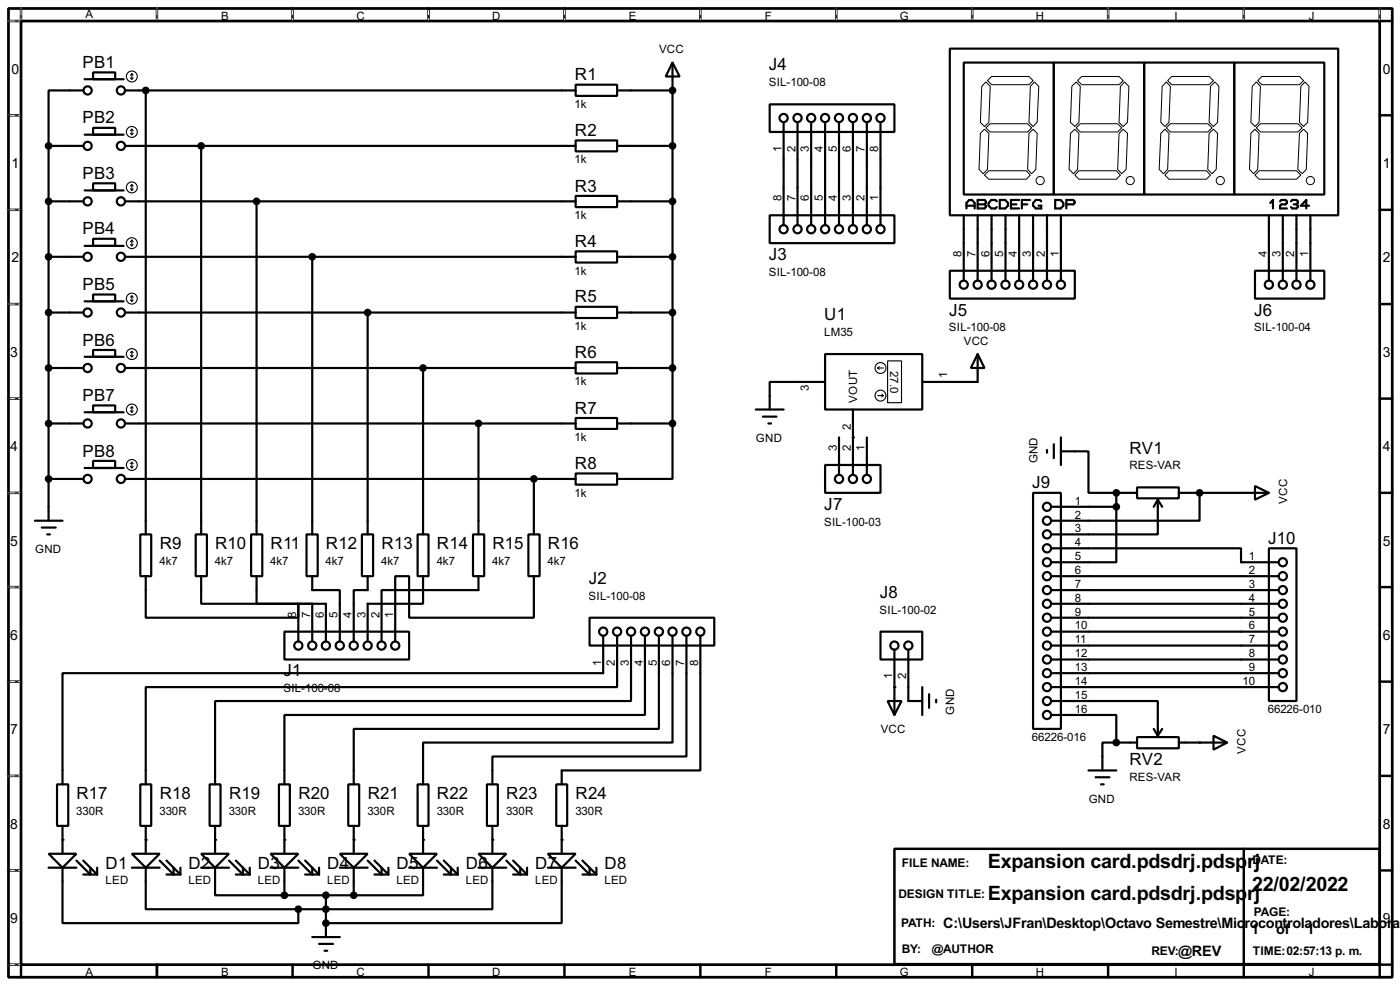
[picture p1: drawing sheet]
<svg xmlns="http://www.w3.org/2000/svg" width="256mm" height="180mm" viewBox="0 0 256 180" stroke-linecap="round" stroke-linejoin="round" font-family="sans-serif">
<path d="M1.6 1.6h253.5v177.3h-253.5zM3.9 3.9h248.9v172.7h-248.9z" fill="none" stroke="#000" stroke-width=".5"/>
<g fill="none" stroke="#000" stroke-width=".45">
<path d="M3.9 1.6v2.3h-2.3M28.8 1.6v2.3M53.6 1.6v2.3M78.5 1.6v2.3M103.4 1.6v2.3M128.3 1.6v2.3M153.2 1.6v2.3M178.1 1.6v2.3M203 1.6v2.3M227.9 1.6v2.3M252.8 1.6v2.3h2.3M1.6 21.1h2.3"/>
<path d="M1.6 38.4h2.3M252.8 21.1h2.3M252.8 38.4h2.3M1.6 55.7h2.3M252.8 55.7h2.3M1.6 73h2.3M252.8 73h2.3M1.6 90.2h2.3M252.8 90.2h2.3M1.6 107.5h2.3M252.8 107.5h2.3M1.6 124.8h2.3"/>
<path d="M252.8 124.8h2.3M1.6 142h2.3M1.6 159.3h2.3M163.9 155.4h88.9v21.1h-88.9zM227.9 155.4v21.1M252.8 142h2.3M252.8 159.3h2.3M1.6 176.6h2.3v2.3M28.8 176.6v2.3M53.6 176.6v2.3M78.5 176.6v2.3M103.4 176.6v2.3"/>
<path d="M128.3 176.6v2.3M153.2 176.6v2.3M178.1 176.6v2.3M203 176.6v2.3M227.9 176.6v2.3M255.1 176.6h-2.3v2.3"/>
</g>
<g fill="none" stroke="#fff" stroke-width=".18">
<path d="M1.3 3.9h2.3M3.9 1.3v2.3M28.8 1.3v2.3M53.6 1.3v2.3M78.5 1.3v2.3M103.4 1.3v2.3M128.3 1.3v2.3M153.2 1.3v2.3M178.1 1.3v2.3M203 1.3v2.3M227.9 1.3v2.3M252.8 1.3v2.3"/>
<path d="M1.3 21.1h2.3M1.3 38.4h2.3M1.3 55.7h2.3M1.3 73h2.3M1.3 90.2h2.3M1.3 107.5h2.3M1.3 124.8h2.3M1.3 142h2.3M1.3 159.3h2.3M1.3 176.6h2.3"/>
</g>
<g fill="none" stroke="#000" stroke-width=".18" stroke-dasharray=".5 1">
<path d="M1.3 3.9h2.3M3.9 1.3v2.3M28.8 1.3v2.3M53.6 1.3v2.3M78.5 1.3v2.3M103.4 1.3v2.3M128.3 1.3v2.3M153.2 1.3v2.3M178.1 1.3v2.3M203 1.3v2.3M227.9 1.3v2.3M252.8 1.3v2.3"/>
<path d="M1.3 21.1h2.3M1.3 38.4h2.3M1.3 55.7h2.3M1.3 73h2.3M1.3 90.2h2.3M1.3 107.5h2.3M1.3 124.8h2.3M1.3 142h2.3M1.3 159.3h2.3M1.3 176.6h2.3"/>
</g>
<g fill="none" stroke="#000" stroke-width=".4">
<path d="M15.3 16.6h-6.4v10.1M15.5 14.5h7.2M17.1 13.3h4v1.2h-4zM22.9 16.6h82.6M26.7 16.6v81.2M105.5 15.5h7.6v2.1h-7.6zM113.1 16.6h10.1M123.2 11.5l1.3 2.5h-2.5zM123.2 11.5v66M141 19.1h22.9v5.1h-22.9zM174 8.9h71.2v30.5h-71.2zM176.6 11.5h16.5v24.1h-16.5z"/>
<path d="M193.1 11.5h16.5v24.1h-16.5zM209.6 11.5h16.5v24.1h-16.5zM226.1 11.5h16.5v24.1h-16.5zM8.9 26.7h6.4M8.9 36.9h6.4M8.9 26.7v68.6M15.5 24.7h7.2M15.5 34.9h7.2M17.1 23.4h4v1.3h-4zM17.1 33.6h4v1.3h-4zM22.9 26.7h82.6M22.9 36.9h82.6"/>
<path d="M36.9 26.7v71.1M47 36.9v60.9M105.5 25.7h7.6v2h-7.6zM105.5 35.9h7.6v2h-7.6zM113.1 26.7h10.1M113.1 36.9h10.1M141 39.4h22.9v5.1h-22.9zM143.6 22.4v18.8M146.1 22.4v18.8M148.6 22.4v18.8M151.2 22.4v18.8M153.7 22.4v18.8"/>
<path d="M156.3 22.4v18.8M158.8 22.4v18.8M161.3 22.4v18.8M176.6 39.4v12M177.1 38.2v-1l.5-.6h.5l.5 .6v1M177.1 37.7h1.5M179.1 36.6h1.3l.2 .3v.3l-.2 .2 .2 .3v.2l-.2 .3h-1.3zM179.1 39.4v12M179.1 37.4h1.3M181.7 39.4v12M182.6 36.9l-.2-.3h-.8l-.5 .6v.5l.5 .5h.8l.2-.3M183.2 36.6h1l.5 .6v.5l-.5 .5h-1z"/>
<path d="M184.2 39.4v12M185.2 37.4h1M186.7 39.4v12M186.7 36.6h-1.5v1.6h1.5M187.2 37.4h1M188.7 36.6h-1.5v1.6M189.3 39.4v12M190.8 36.9l-.3-.3h-.7l-.5 .6v.5l.5 .5h1v-.5h-.5M191.8 39.4v12M193.3 36.6h1l.5 .6v.5l-.5 .5h-1zM194.4 39.4v12M195.4 37.4h1.2l.3-.2v-.3l-.3-.3h-1.2v1.6"/>
<path d="M232.5 39.4v12M232.7 37.2l.5-.6v1.6M234.5 36.9l.3-.3h.7l.3 .3v.3l-.3 .2h-.7l-.3 .3v.5h1.3M235 39.4v12M236.5 36.9l.3-.3h.7l.3 .3v.3l-.3 .2M237 37.4h.5M237.5 39.4v12M237.5 37.4l.3 .3v.2l-.3 .3h-.7l-.3-.3M239.8 37.7h-1.5l1-1.1v1.6M240.1 39.4v12M8.9 47h6.4M8.9 57.2h6.4"/>
<path d="M15.5 45h7.2M15.5 55.2h7.2M17.1 43.7h4v1.3h-4zM17.1 53.9h4v1.3h-4zM22.9 47h82.6M22.9 57.2h82.6M57.2 47v50.8M67.4 57.2v40.6M105.5 46h7.6v2.1h-7.6zM105.5 56.2h7.6v2h-7.6zM113.1 47h10.1M113.1 57.2h10.1"/>
<path d="M174 49.6h22.9v5.1h-22.9zM229.9 49.6h12.7v5.1h-12.7zM8.9 67.4h6.4M8.9 77.5h6.4M15.5 65.3h7.2M15.5 75.5h7.2M17.1 64.1h4v1.2h-4zM17.1 74.2h4v1.3h-4zM22.9 67.4h82.6M22.9 77.5h82.6M77.5 67.4v30.4M87.7 77.5v20.3"/>
<path d="M105.5 66.3h7.6v2.1h-7.6zM105.5 76.5h7.6v2h-7.6zM113.1 67.4h10.1M113.1 77.5h10.1M123.2 77.5v10.2h-10.1M138.5 75h5.1M139.8 76.3h2.5M140.8 77.5h.5M151.2 64.8h17.8v10.2h-17.8zM151.2 69.9h-10.2v5.1M156.3 75v11.9M179.1 64.8l1.3 2.6h-2.5z"/>
<path d="M179.1 64.8v5.1h-10.1M6.4 95.3h5.1M7.7 96.6h2.5M8.7 97.8h.5M8.9 87.7h6.4M15.5 85.7h7.2M17.1 84.4h4v1.3h-4zM22.9 87.7h82.6M25.7 97.8h2v7.7h-2zM35.9 97.8h2v7.7h-2zM46 97.8h2.1v7.7h-2.1zM56.2 97.8h2v7.7h-2z"/>
<path d="M66.3 97.8h2.1v7.7h-2.1zM76.5 97.8h2v7.7h-2zM86.7 97.8h2v7.7h-2zM96.8 97.8h2.1v7.7h-2.1zM97.8 87.7v10.1M105.5 86.7h7.6v2h-7.6zM151.2 85.1h10.1v5.1h-10.1zM153.7 80.1v6.8M158.8 80.1v6.8M189.3 90.2h5.1v43.2h-5.1zM191.8 82.4v.5M192.6 92.8h11.9"/>
<path d="M193.1 81.3v2.6M194.4 82.6h5v7.6h5.1M194.4 80.1v5M204.5 92.8v10.1h-11.9M204.5 90.2v2.6M204.5 90.2h3.8M208.3 89.2h7.7v2h-7.7zM212.1 91.5v6.3h-19.5M212.1 91.5l-.7 1.3M212.1 91.5l.8 1.3M216 90.2h16.5M219.8 90.2v5.1h-27.2"/>
<path d="M229.9 89l2.6 1.2-2.6 1.3zM26.7 105.5v7.6h28v-2.6v6.9M36.9 105.5v5h20.3v6.9M47 105.5v5h12.7v6.9M52.1 115.6h22.9v5.1h-22.9zM57.2 105.5v2.5h5.1v9.4M67.4 105.5v2.5h-2.6v9.4M77.5 105.5v5h-10.1v6.9M87.7 105.5v2.5h-17.8v9.4M97.8 105.5v7.6h-22.8v-7.6h-2.6v11.9M108 113.1h22.9v5.1h-22.9zM110.5 116.4v6.8h-99v20.4"/>
<path d="M113.1 116.4v9.4h-86.4v17.8M115.6 116.4v11.9h-76.2v15.3M118.2 116.4v14.5h-66.1v12.7M120.7 116.4v17h-55.9v10.2M123.2 116.4v19.5h-45.7v7.7M125.8 116.4v22.1h-35.6v5.1M128.3 116.4v24.6h-25.4v2.6M161.3 115.6h7.7v5.1h-7.7zM163.9 118.9v12M166.4 118.9v9.4h2.6M192.6 100.4h34.8v2.5h6.8M192.6 105.5h41.6"/>
<path d="M192.6 108h41.6M192.6 110.5h41.6M192.6 113.1h41.6M192.6 115.6h41.6M192.6 118.2h41.6M232.5 100.4h5v27.9h-5zM162.6 128.3h2.6l-1.3 2.6zM169 125.8v5.1M170.2 127.1v2.5M171.5 128.1v.5M192.6 128.3h19.5v6.4M192.6 130.9h11.9v5"/>
<path d="M192.6 120.7h41.6M192.6 123.2h41.6M192.6 125.8h41.6M204.5 135.9h-2.5v5.1M204.5 135.9h3.8M208.3 134.9h7.7v2.1h-7.7zM211.4 133.4l.7 1.3M212.9 133.4l-.8 1.3M216 135.9h8.8M222.3 134.7l2.5 1.2-2.5 1.3zM8.9 156.3h5.1l-2.5 2.5zM8.9 158.8h5.1"/>
<path d="M10.5 143.6h2v7.6h-2zM11.5 158.8v10.2h43.2v-2.6M11.5 151.2v5.1M14 157.5l2.6 2.6v-1.3M15.3 157.5l2.5 2.6M17.8 158.8v1.3M24.2 156.3h5.1l-2.6 2.5zM24.2 158.8h5.1M25.7 143.6h2v7.6h-2zM26.7 158.8v7.6h28M26.7 151.2v5.1M29.3 157.5l2.5 2.6v-1.3"/>
<path d="M30.5 157.5l2.6 2.6M33.1 158.8v1.3M36.9 156.3h5.1l-2.6 2.5zM36.9 158.8h5.1M38.4 143.6h2v7.6h-2zM39.4 158.8v5.1h12.7M39.4 151.2v5.1M42 157.5l2.5 2.6v-1.3M43.2 157.5l2.6 2.6M45.8 158.8v1.3M49.6 156.3h5.1l-2.6 2.5zM49.6 158.8h5.1"/>
<path d="M51.1 143.6h2v7.6h-2zM52.1 151.2v5.1M52.1 158.8v5.1M54.7 157.5l2.5 2.6v-1.3M55.9 157.5l2.6 2.6M58.5 158.8v1.3M62.3 156.3h5.1l-2.6 2.5zM62.3 158.8h5.1M63.8 143.6h2v7.6h-2zM64.8 151.2v5.1M64.8 158.8v5.1M67.4 157.5l2.5 2.6v-1.3"/>
<path d="M68.6 157.5l2.6 2.6M71.2 158.8v1.3M75 156.3h5.1l-2.6 2.5zM75 158.8h5.1M76.5 143.6h2v7.6h-2zM77.5 158.8v5.1h-12.7M77.5 151.2v5.1M80.1 157.5l2.5 2.6v-1.3M81.3 157.5l2.6 2.6M83.9 158.8v1.3M87.7 156.3h5.1l-2.6 2.5zM87.7 158.8h5.1"/>
<path d="M89.2 143.6h2v7.6h-2zM90.2 158.8v7.6h-35.5M90.2 151.2v5.1M92.8 157.5l2.5 2.6v-1.3M94 157.5l2.6 2.6M96.6 158.8v1.3M100.4 156.3h5.1l-2.6 2.5zM100.4 158.8h5.1M101.9 143.6h2v7.6h-2zM102.9 158.8v10.2h-43.2M102.9 151.2v5.1M105.5 157.5l2.5 2.6v-1.3"/>
<path d="M106.7 157.5l2.6 2.6M109.3 158.8v1.3M199.4 141h5.1M200.7 142.3h2.6M201.7 143.6h.5M15.3 160.1h2.5M30.5 160.1h2.6M43.2 160.1h2.6M52.1 163.9h12.7M55.9 160.1h2.6M57.2 171.5h5.1M58.5 172.8h2.5"/>
<path d="M59.5 174h.5M59.7 163.9v7.6M68.6 160.1h2.6M81.3 160.1h2.6M94 160.1h2.6M106.7 160.1h2.6"/>
<circle cx="16" cy="16.6" r=".75"/>
<circle cx="22.1" cy="16.6" r=".75"/>
<circle cx="16" cy="36.9" r=".75"/>
<circle cx="16" cy="26.7" r=".75"/>
<circle cx="22.1" cy="26.7" r=".75"/>
<circle cx="22.1" cy="36.9" r=".75"/>
<circle cx="143.5" cy="21.6" r=".75"/>
<circle cx="146.1" cy="21.6" r=".75"/>
<circle cx="148.6" cy="21.6" r=".75"/>
<circle cx="151.1" cy="21.6" r=".75"/>
<circle cx="153.7" cy="21.6" r=".75"/>
<circle cx="156.2" cy="21.6" r=".75"/>
<circle cx="158.8" cy="21.6" r=".75"/>
<circle cx="161.3" cy="21.6" r=".75"/>
<circle cx="16" cy="57.2" r=".75"/>
<circle cx="16" cy="47" r=".75"/>
<circle cx="22.1" cy="57.2" r=".75"/>
<circle cx="22.1" cy="47" r=".75"/>
<circle cx="143.5" cy="42" r=".75"/>
<circle cx="146.1" cy="42" r=".75"/>
<circle cx="148.6" cy="42" r=".75"/>
<circle cx="151.1" cy="42" r=".75"/>
<circle cx="153.7" cy="42" r=".75"/>
<circle cx="156.2" cy="42" r=".75"/>
<circle cx="158.8" cy="42" r=".75"/>
<circle cx="161.3" cy="42" r=".75"/>
<circle cx="176.5" cy="52.1" r=".75"/>
<circle cx="179.1" cy="52.1" r=".75"/>
<circle cx="181.6" cy="52.1" r=".75"/>
<circle cx="184.2" cy="52.1" r=".75"/>
<circle cx="186.7" cy="52.1" r=".75"/>
<circle cx="189.2" cy="52.1" r=".75"/>
<circle cx="191.8" cy="52.1" r=".75"/>
<circle cx="194.3" cy="52.1" r=".75"/>
<circle cx="232.4" cy="52.1" r=".75"/>
<circle cx="235" cy="52.1" r=".75"/>
<circle cx="237.5" cy="52.1" r=".75"/>
<circle cx="240" cy="52.1" r=".75"/>
<circle cx="16" cy="67.4" r=".75"/>
<circle cx="16" cy="77.5" r=".75"/>
<circle cx="22.1" cy="77.5" r=".75"/>
<circle cx="22.1" cy="67.4" r=".75"/>
<circle cx="16" cy="87.7" r=".75"/>
<circle cx="22.1" cy="87.7" r=".75"/>
<circle cx="153.7" cy="87.7" r=".75"/>
<circle cx="156.2" cy="87.7" r=".75"/>
<circle cx="158.8" cy="87.7" r=".75"/>
<circle cx="191.8" cy="97.8" r=".75"/>
<circle cx="191.8" cy="95.3" r=".75"/>
<circle cx="191.8" cy="92.8" r=".75"/>
<circle cx="54.6" cy="118.2" r=".75"/>
<circle cx="57.2" cy="118.2" r=".75"/>
<circle cx="59.7" cy="118.2" r=".75"/>
<circle cx="62.2" cy="118.2" r=".75"/>
<circle cx="64.8" cy="118.2" r=".75"/>
<circle cx="67.3" cy="118.2" r=".75"/>
<circle cx="69.9" cy="118.2" r=".75"/>
<circle cx="72.4" cy="118.2" r=".75"/>
<circle cx="110.5" cy="115.6" r=".75"/>
<circle cx="113" cy="115.6" r=".75"/>
<circle cx="115.6" cy="115.6" r=".75"/>
<circle cx="118.1" cy="115.6" r=".75"/>
<circle cx="120.7" cy="115.6" r=".75"/>
<circle cx="123.2" cy="115.6" r=".75"/>
<circle cx="125.7" cy="115.6" r=".75"/>
<circle cx="128.3" cy="115.6" r=".75"/>
<circle cx="163.8" cy="118.2" r=".75"/>
<circle cx="166.4" cy="118.2" r=".75"/>
<circle cx="191.8" cy="100.4" r=".75"/>
<circle cx="191.8" cy="102.9" r=".75"/>
<circle cx="191.8" cy="115.6" r=".75"/>
<circle cx="191.8" cy="105.5" r=".75"/>
<circle cx="191.8" cy="108" r=".75"/>
<circle cx="191.8" cy="113.1" r=".75"/>
<circle cx="191.8" cy="110.5" r=".75"/>
<circle cx="191.8" cy="118.2" r=".75"/>
<circle cx="235" cy="105.5" r=".75"/>
<circle cx="235" cy="113.1" r=".75"/>
<circle cx="235" cy="115.6" r=".75"/>
<circle cx="235" cy="110.5" r=".75"/>
<circle cx="235" cy="118.2" r=".75"/>
<circle cx="235" cy="102.9" r=".75"/>
<circle cx="235" cy="108" r=".75"/>
<circle cx="191.8" cy="128.3" r=".75"/>
<circle cx="191.8" cy="130.9" r=".75"/>
<circle cx="191.8" cy="120.7" r=".75"/>
<circle cx="191.8" cy="125.8" r=".75"/>
<circle cx="191.8" cy="123.2" r=".75"/>
<circle cx="235" cy="120.7" r=".75"/>
<circle cx="235" cy="125.8" r=".75"/>
<circle cx="235" cy="123.2" r=".75"/>
</g>
<g fill="#000">
<circle cx="123.2" cy="16.6" r=".2"/>
<circle cx="156.3" cy="80.1" r=".2"/>
<circle cx="204.5" cy="90.2" r=".2"/>
<circle cx="219.8" cy="90.2" r=".2"/>
<circle cx="163.9" cy="125.8" r=".2"/>
<circle cx="204.5" cy="135.9" r=".2"/>
<circle cx="219.8" cy="135.9" r=".2"/>
<circle cx="11.5" cy="153.7" r=".2"/>
<circle cx="26.7" cy="153.7" r=".2"/>
<circle cx="39.4" cy="153.7" r=".2"/>
<circle cx="52.1" cy="153.7" r=".2"/>
<circle cx="64.8" cy="153.7" r=".2"/>
<circle cx="77.5" cy="153.7" r=".2"/>
<circle cx="90.2" cy="153.7" r=".2"/>
<circle cx="102.9" cy="153.7" r=".2"/>
<circle cx="59.7" cy="169" r=".2"/>
</g>
<g fill="none" stroke="#000" stroke-width=".2">
<path d="M23.9 14.3l.3 .2M24.2 13.5v1M24.2 13.5l-.3 .3M24.2 13.5l.2 .3M24.4 14.3l-.2 .2M23.9 24.4l.3 .3M23.9 34.6l.3 .3M24.2 23.7v1M24.2 33.8v1.1M24.2 23.7l-.3 .2M24.2 23.7l.2 .2M24.2 33.8l-.3 .3"/>
<path d="M24.2 33.8l.2 .3M24.4 24.4l-.2 .3M24.4 34.6l-.2 .3M23.9 44.8l.3 .2M23.9 54.9l.3 .3M24.2 44v1M24.2 54.2v1M24.2 44l-.3 .3M24.2 44l.2 .3M24.2 54.2l-.3 .2M24.2 54.2l.2 .2M24.4 44.8l-.2 .2"/>
<path d="M24.4 54.9l-.2 .3M23.9 65.1l.3 .2M23.9 75.2l.3 .3M24.2 64.3v1M24.2 74.5v1M24.2 64.3l-.3 .3M24.2 64.3l.2 .3M24.2 74.5l-.3 .2M24.2 74.5l.2 .2M24.4 65.1l-.2 .2M24.4 75.2l-.2 .3M160.8 72.4h1.1"/>
<path d="M160.8 67.4l.3 .2M160.8 67.4h1.1M161.1 67.1l-.3 .3M161.6 72.2l.3 .2M161.9 72.4l-.3 .3M162.6 66.1h2.6v7.6h-2.6zM23.9 85.4l.3 .3M24.2 84.6v1.1M24.2 84.6l-.3 .3M24.2 84.6l.2 .3M24.4 85.4l-.2 .3"/>
<circle cx="24.1" cy="14" r="1"/>
<circle cx="24.1" cy="34.3" r="1"/>
<circle cx="24.1" cy="24.2" r="1"/>
<circle cx="24.1" cy="44.5" r="1"/>
<circle cx="24.1" cy="54.7" r="1"/>
<circle cx="24.1" cy="75" r="1"/>
<circle cx="24.1" cy="64.8" r="1"/>
<circle cx="161.3" cy="67.4" r="1"/>
<circle cx="161.3" cy="72.4" r="1"/>
<circle cx="24.1" cy="85.1" r="1"/>
</g>
<g fill="#000" stroke="#000" stroke-width=".4">
<circle cx="26.7" cy="16.6" r=".5"/>
<circle cx="123.2" cy="16.6" r=".5"/>
<circle cx="8.9" cy="26.7" r=".5"/>
<circle cx="8.9" cy="36.9" r=".5"/>
<circle cx="36.8" cy="26.7" r=".5"/>
<circle cx="47" cy="36.9" r=".5"/>
<circle cx="123.2" cy="26.7" r=".5"/>
<circle cx="123.2" cy="36.9" r=".5"/>
<circle cx="8.9" cy="57.2" r=".5"/>
<circle cx="8.9" cy="47" r=".5"/>
<circle cx="57.2" cy="47" r=".5"/>
<circle cx="67.3" cy="57.2" r=".5"/>
<circle cx="123.2" cy="47" r=".5"/>
<circle cx="123.2" cy="57.2" r=".5"/>
<circle cx="8.9" cy="67.4" r=".5"/>
<circle cx="8.9" cy="77.5" r=".5"/>
<circle cx="77.5" cy="67.4" r=".5"/>
<circle cx="87.6" cy="77.5" r=".5"/>
<circle cx="123.2" cy="67.4" r=".5"/>
<circle cx="123.2" cy="77.5" r=".5"/>
<circle cx="8.9" cy="87.7" r=".5"/>
<circle cx="97.8" cy="87.7" r=".5"/>
<circle cx="204.5" cy="90.2" r=".5"/>
<circle cx="204.5" cy="92.8" r=".5"/>
<circle cx="219.7" cy="90.2" r=".5"/>
<circle cx="204.5" cy="135.9" r=".5"/>
<circle cx="52.1" cy="163.9" r=".5"/>
<circle cx="54.6" cy="166.4" r=".5"/>
<circle cx="59.7" cy="169" r=".5"/>
<circle cx="59.7" cy="166.4" r=".5"/>
<circle cx="59.7" cy="163.9" r=".5"/>
<circle cx="64.8" cy="163.9" r=".5"/>
</g>
<g fill="none" stroke="#000" stroke-width=".18">
<path d="M180.6 15l.8 .8-.2 6.6-.8 .8-.8-.8 .3-6.6zM180.9 14.8l.8-.8h6.8l.8 .8-.8 .7h-6.8zM189.5 15l.8 .8-.3 6.6-.7 .8-.8-.8 .3-6.6zM196.4 15.8l.8-.8 .7 .8-.2 6.6-.8 .8-.8-.8zM197.4 14.8l.8-.8h6.8l.8 .8-.8 .7h-6.8zM206 15l.8 .8-.2 6.6-.8 .8-.8-.8 .3-6.6zM213.7 15l.7 .8-.2 6.6-.8 .8-.7-.8 .2-6.6zM213.9 14.8l.8-.8h6.8l.8 .8-.8 .7h-6.8zM222.6 15l.7 .8-.2 6.6-.8 .8-.8-.8 .3-6.6zM230.2 15l.7 .8-.2 6.6-.8 .8-.7-.8 .2-6.6zM230.4 14.8l.8-.8h6.9l.7 .8-.7 .7h-6.9zM239.1 15l.7 .8-.2 6.6-.8 .8-.7-.8 .2-6.6z"/>
<path d="M179.6 24.4l.8-.7 .8 .7-.3 6.6-.8 .8-.7-.8zM180.4 32.1l.8-.8h6.8l.8 .8-.8 .7h-6.8zM180.6 23.4l.8-.7h6.9l.7 .7-.7 .8h-6.9zM189.3 23.7l.7 .7-.2 6.6-.8 .8-.7-.8 .2-6.6zM196.1 24.4l.8-.7 .8 .7-.3 6.6-.7 .8-.8-.8zM197.2 23.4l.7-.7h6.9l.7 .7-.7 .8h-6.9zM197.7 31.3h6.8l.8 .8-.8 .7h-6.8l-.8-.7zM205 24.4l.8-.7 .8 .7-.3 6.6-.8 .8-.7-.8zM213.4 23.7l.8 .7-.3 6.6-.7 .8-.8-.8 .3-6.6zM213.7 23.4l.7-.7h6.9l.8 .7-.8 .8h-6.9zM214.2 31.3h6.8l.8 .8-.8 .7h-6.8l-.8-.7zM221.5 24.4l.8-.7 .8 .7-.3 6.6-.7 .8-.8-.8z"/>
<path d="M229.2 24.4l.7-.7 .8 .7-.3 6.6-.7 .8-.8-.8zM230.2 23.4l.7-.7h6.9l.8 .7-.8 .8h-6.9zM230.7 31.3h6.8l.8 .8-.8 .7h-6.8l-.8-.7zM238.1 24.4l.7-.7 .8 .7-.3 6.6-.7 .8-.8-.8z"/>
<circle cx="190.5" cy="33.1" r=".75"/>
<circle cx="207" cy="33.1" r=".75"/>
<circle cx="223.5" cy="33.1" r=".75"/>
<circle cx="240" cy="33.1" r=".75"/>
</g>
<g font-size="4.1">
<text x="181" y="158.9">Expansion card.pdsdrj.pdsp</text>
<text x="228.5" y="158.9">rj</text>
<text x="181" y="164.8">Expansion card.pdsdrj.pdsp</text>
<text x="228.5" y="164.8">rj</text>
<text x="229.4" y="163">22/02/2022</text>
</g>
<g font-size="3.5">
<text x="15.1" y="12.5">PB1</text>
<text x="105.3" y="14.7">R1</text>
<text x="140.9" y="12.9">J4</text>
<text x="15.1" y="22.6">PB2</text>
<text x="105.3" y="24.9">R2</text>
<text x="15.1" y="32.8">PB3</text>
<text x="105.3" y="35.1">R3</text>
<text x="15.1" y="42.9">PB4</text>
<text x="105.3" y="45.2">R4</text>
<text x="140.9" y="47.6">J3</text>
<text x="15.1" y="53.1">PB5</text>
<text x="105.3" y="55.4">R5</text>
<text x="151" y="58.6">U1</text>
<text x="173.9" y="57.8">J5</text>
<text x="229.8" y="57.8">J6</text>
<text x="15.1" y="63.3">PB6</text>
<text x="105.3" y="65.5">R6</text>
<text x="15.1" y="73.4">PB7</text>
<text x="105.3" y="75.7">R7</text>
<text x="15.1" y="83.6">PB8</text>
<text x="206.9" y="83">RV1</text>
<text x="105.3" y="85.9">R8</text>
<text x="189.1" y="89.4">J9</text>
<text x="151" y="93.3">J7</text>
<text x="29.3" y="100.5">R9</text>
<text x="39.4" y="100.5">R10</text>
<text x="49.6" y="100.5">R11</text>
<text x="59.7" y="100.5">R12</text>
<text x="69.9" y="100.5">R13</text>
<text x="80.1" y="100.5">R14</text>
<text x="90.2" y="100.5">R15</text>
<text x="100.4" y="100.5">R16</text>
<text x="232.3" y="99.6">J10</text>
<text x="107.9" y="106.9">J2</text>
<text x="161.2" y="109.4">J8</text>
<text x="52" y="123.8">J1</text>
<text x="206.9" y="140.1">RV2</text>
<text x="14" y="146.3">R17</text>
<text x="29.3" y="146.3">R18</text>
<text x="42" y="146.3">R19</text>
<text x="54.7" y="146.3">R20</text>
<text x="67.4" y="146.3">R21</text>
<text x="80.1" y="146.3">R22</text>
<text x="92.8" y="146.3">R23</text>
<text x="105.5" y="146.3">R24</text>
<text x="19.4" y="159">D1</text>
<text x="34.6" y="159">D2</text>
<text x="47.3" y="159">D3</text>
<text x="60" y="159">D4</text>
<text x="72.7" y="159">D5</text>
<text x="85.4" y="159">D6</text>
<text x="98.1" y="159">D7</text>
<text x="110.8" y="159">D8</text>
</g>
<g font-size="3">
<text x="172.8" y="169.8">C:\Users\JFran\Desktop\Octavo Semestre\Mic</text>
<text x="228" y="169.8">rocontroladores\Labor</text>
<text x="229.2" y="170.9">1</text>
<text x="233.8" y="170.9">of</text>
<text x="239.4" y="170.9">1</text>
<text x="255.1" y="169.8">at</text>
<text x="215.9" y="174.9">@REV</text>
</g>
<g font-size="2.9">
<text x="2.1" y="13.5">0</text>
<text x="253.4" y="13.5">0</text>
<text x="2.1" y="30.7">1</text>
<text x="253.4" y="30.7">1</text>
<text x="2.1" y="48">2</text>
<text x="253.4" y="48">2</text>
<text x="1.9" y="65.3">3</text>
<text x="253.4" y="65.3">3</text>
<text x="1.9" y="82.5">4</text>
<text x="253.4" y="82.5">4</text>
<text x="1.9" y="99.9">5</text>
<text x="253.4" y="99.9">5</text>
<text x="1.9" y="117.1">6</text>
<text x="253.4" y="117.1">6</text>
<text x="1.9" y="134.4">7</text>
<text x="253.4" y="134.4">7</text>
<text x="1.9" y="151.7">8</text>
<text x="253.4" y="151.7">8</text>
<text x="1.9" y="168.9">9</text>
<text x="253.4" y="168.9">9</text>
</g>
<g font-size="2.5">
<text x="165.2" y="158.7">FILE NAME:</text>
<text x="229.4" y="158.2">DATE:</text>
<text x="164.6" y="164.3">DESIGN TITLE:</text>
<text x="229.7" y="167.6">PAGE:</text>
<text x="165.1" y="169.6">PATH:</text>
<text x="165.2" y="174.5">BY:</text>
<text x="170.7" y="174.5">@AUTHOR</text>
<text x="210.9" y="174.7">REV:</text>
<text x="229.5" y="174.7">TIME:02:57:13 p. m.</text>
</g>
<g font-size="2.4">
<text x="15.6" y="3.4">A</text>
<text x="40.5" y="3.6">B</text>
<text x="65.3" y="3.6">C</text>
<text x="90.2" y="3.6">D</text>
<text x="115.2" y="3.6">E</text>
<text x="140.1" y="3.6">F</text>
<text x="164.8" y="3.6">G</text>
<text x="189.8" y="3.6">H</text>
<text x="215.1" y="3.6">I</text>
<text x="239.8" y="3.6">J</text>
<text x="120.7" y="9.7">VCC</text>
<text x="140.8" y="15.8">SIL-100-08</text>
<text x="105.3" y="19.8">1k</text>
<text x="105.3" y="29.9">1k</text>
<text x="143.2" y="27.9" transform="rotate(-90 143.2 27.9)">1</text>
<text x="145.7" y="27.9" transform="rotate(-90 145.7 27.9)">2</text>
<text x="148.2" y="27.9" transform="rotate(-90 148.2 27.9)">3</text>
<text x="150.8" y="27.9" transform="rotate(-90 150.8 27.9)">4</text>
<text x="153.3" y="27.9" transform="rotate(-90 153.3 27.9)">5</text>
<text x="155.9" y="27.9" transform="rotate(-90 155.9 27.9)">6</text>
<text x="158.4" y="27.8" transform="rotate(-90 158.4 27.8)">7</text>
<text x="160.9" y="27.8" transform="rotate(-90 160.9 27.8)">8</text>
<text x="105.3" y="40.1">1k</text>
<text x="143.2" y="36.9" transform="rotate(-90 143.2 36.9)">8</text>
<text x="145.7" y="36.9" transform="rotate(-90 145.7 36.9)">7</text>
<text x="148.2" y="36.9" transform="rotate(-90 148.2 36.9)">6</text>
<text x="150.8" y="36.9" transform="rotate(-90 150.8 36.9)">5</text>
<text x="153.3" y="36.8" transform="rotate(-90 153.3 36.8)">4</text>
<text x="155.9" y="36.9" transform="rotate(-90 155.9 36.9)">3</text>
<text x="158.4" y="36.9" transform="rotate(-90 158.4 36.9)">2</text>
<text x="160.9" y="36.9" transform="rotate(-90 160.9 36.9)">1</text>
<text x="176.2" y="47" transform="rotate(-90 176.2 47)">8</text>
<text x="178.7" y="47" transform="rotate(-90 178.7 47)">7</text>
<text x="181.3" y="47" transform="rotate(-90 181.3 47)">6</text>
<text x="183.8" y="47" transform="rotate(-90 183.8 47)">5</text>
<text x="186.3" y="47" transform="rotate(-90 186.3 47)">4</text>
<text x="188.9" y="47" transform="rotate(-90 188.9 47)">3</text>
<text x="191.4" y="47" transform="rotate(-90 191.4 47)">2</text>
<text x="194" y="47" transform="rotate(-90 194 47)">1</text>
<text x="232.1" y="47" transform="rotate(-90 232.1 47)">4</text>
<text x="234.6" y="47" transform="rotate(-90 234.6 47)">3</text>
<text x="237.1" y="47" transform="rotate(-90 237.1 47)">2</text>
<text x="239.7" y="47" transform="rotate(-90 239.7 47)">1</text>
<text x="105.3" y="50.3">1k</text>
<text x="140.8" y="50.5">SIL-100-08</text>
<text x="105.3" y="60.4">1k</text>
<text x="151" y="61.5">LM35</text>
<text x="173.8" y="60.7">SIL-100-08</text>
<text x="176.6" y="63.1">VCC</text>
<text x="229.7" y="60.7">SIL-100-04</text>
<text x="105.3" y="70.6">1k</text>
<text x="148.2" y="71.7" transform="rotate(-90 148.2 71.7)">3</text>
<text x="163" y="67.9" transform="rotate(90 163 67.9)">27.0</text>
<text x="173.5" y="69.3" transform="rotate(-90 173.5 69.3)">1</text>
<text x="157.1" y="73.7" transform="rotate(-90 157.1 73.7)">VOUT</text>
<text x="105.3" y="80.7">1k</text>
<text x="138.5" y="80.8">GND</text>
<text x="153.3" y="82.6" transform="rotate(-90 153.3 82.6)">3</text>
<text x="155.9" y="82.6" transform="rotate(-90 155.9 82.6)">2</text>
<text x="155.9" y="78.7" transform="rotate(-90 155.9 78.7)">2</text>
<text x="158.4" y="82.6" transform="rotate(-90 158.4 82.6)">1</text>
<text x="190.1" y="84.8" transform="rotate(-90 190.1 84.8)">GND</text>
<text x="206.9" y="85.9">RES-VAR</text>
<text x="105.3" y="90.9">1k</text>
<text x="196.9" y="92.4">1</text>
<text x="196.9" y="94.9">2</text>
<text x="235.8" y="92.2" transform="rotate(-90 235.8 92.2)">VCC</text>
<text x="6.4" y="101.2">GND</text>
<text x="151" y="96.2">SIL-100-03</text>
<text x="196.9" y="97.4">3</text>
<text x="196.9" y="100">4</text>
<text x="29.2" y="103.5">4k7</text>
<text x="39.4" y="103.5">4k7</text>
<text x="49.5" y="103.5">4k7</text>
<text x="59.7" y="103.5">4k7</text>
<text x="69.9" y="103.5">4k7</text>
<text x="80" y="103.5">4k7</text>
<text x="90.2" y="103.5">4k7</text>
<text x="100.3" y="103.5">4k7</text>
<text x="196.9" y="102.5">5</text>
<text x="196.9" y="105.1">6</text>
<text x="196.9" y="107.6">7</text>
<text x="228.8" y="102.5">1</text>
<text x="228.8" y="105.1">2</text>
<text x="228.8" y="107.6">3</text>
<text x="54.2" y="113.1" transform="rotate(-90 54.2 113.1)">8</text>
<text x="56.8" y="113.1" transform="rotate(-90 56.8 113.1)">7</text>
<text x="59.3" y="113.1" transform="rotate(-90 59.3 113.1)">6</text>
<text x="61.8" y="113.1" transform="rotate(-90 61.8 113.1)">5</text>
<text x="64.4" y="113.1" transform="rotate(-90 64.4 113.1)">4</text>
<text x="66.9" y="113.1" transform="rotate(-90 66.9 113.1)">3</text>
<text x="69.5" y="113.1" transform="rotate(-90 69.5 113.1)">2</text>
<text x="72" y="113.1" transform="rotate(-90 72 113.1)">1</text>
<text x="107.8" y="109.8">SIL-100-08</text>
<text x="161.1" y="112.3">SIL-100-02</text>
<text x="196.9" y="110.1">8</text>
<text x="196.9" y="112.7">9</text>
<text x="228.8" y="110.1">4</text>
<text x="228.8" y="112.7">5</text>
<text x="196.9" y="115.2">10</text>
<text x="196.9" y="117.8">11</text>
<text x="228.8" y="115.2">6</text>
<text x="228.8" y="117.8">7</text>
<text x="110.1" y="121.9" transform="rotate(-90 110.1 121.9)">1</text>
<text x="112.7" y="121.9" transform="rotate(-90 112.7 121.9)">2</text>
<text x="115.2" y="121.8" transform="rotate(-90 115.2 121.8)">3</text>
<text x="117.8" y="121.9" transform="rotate(-90 117.8 121.9)">4</text>
<text x="120.3" y="121.9" transform="rotate(-90 120.3 121.9)">5</text>
<text x="122.8" y="121.9" transform="rotate(-90 122.8 121.9)">6</text>
<text x="125.4" y="121.9" transform="rotate(-90 125.4 121.9)">7</text>
<text x="127.9" y="121.9" transform="rotate(-90 127.9 121.9)">8</text>
<text x="163.5" y="124.4" transform="rotate(-90 163.5 124.4)">1</text>
<text x="166" y="124.4" transform="rotate(-90 166 124.4)">2</text>
<text x="196.9" y="120.3">12</text>
<text x="196.9" y="122.8">13</text>
<text x="196.9" y="125.4">14</text>
<text x="227.6" y="125.4">10</text>
<text x="228.8" y="120.3">8</text>
<text x="228.8" y="122.8">9</text>
<text x="51.9" y="126.7">SIL-100-08</text>
<text x="174.8" y="130.8" transform="rotate(-90 174.8 130.8)">GND</text>
<text x="196.9" y="127.9">15</text>
<text x="196.9" y="130.5">16</text>
<text x="232.3" y="130.5">66226-010</text>
<text x="161.3" y="134.2">VCC</text>
<text x="189.1" y="135.6">66226-016</text>
<text x="228.2" y="137.9" transform="rotate(-90 228.2 137.9)">VCC</text>
<text x="206.9" y="143">RES-VAR</text>
<text x="14" y="149.2">330R</text>
<text x="29.2" y="149.2">330R</text>
<text x="41.9" y="149.2">330R</text>
<text x="54.6" y="149.2">330R</text>
<text x="67.3" y="149.2">330R</text>
<text x="80" y="149.2">330R</text>
<text x="92.7" y="149.2">330R</text>
<text x="105.4" y="149.2">330R</text>
<text x="199.4" y="146.9">GND</text>
<text x="19.3" y="161.9">LED</text>
<text x="34.5" y="161.9">LED</text>
<text x="47.2" y="161.9">LED</text>
<text x="59.9" y="161.9">LED</text>
<text x="72.6" y="161.9">LED</text>
<text x="85.3" y="161.9">LED</text>
<text x="98" y="161.9">LED</text>
<text x="110.7" y="161.9">LED</text>
<text x="15.6" y="178.7">A</text>
<text x="40.5" y="178.7">B</text>
<text x="57.2" y="177.4">GND</text>
<text x="65.3" y="178.7">C</text>
<text x="90.2" y="178.7">D</text>
<text x="115.2" y="178.7">E</text>
<text x="140.1" y="178.7">F</text>
<text x="164.8" y="178.7">G</text>
<text x="189.8" y="178.7">H</text>
<text x="215.1" y="178.7">I</text>
<text x="239.8" y="178.7">J</text>
</g>
</svg>
